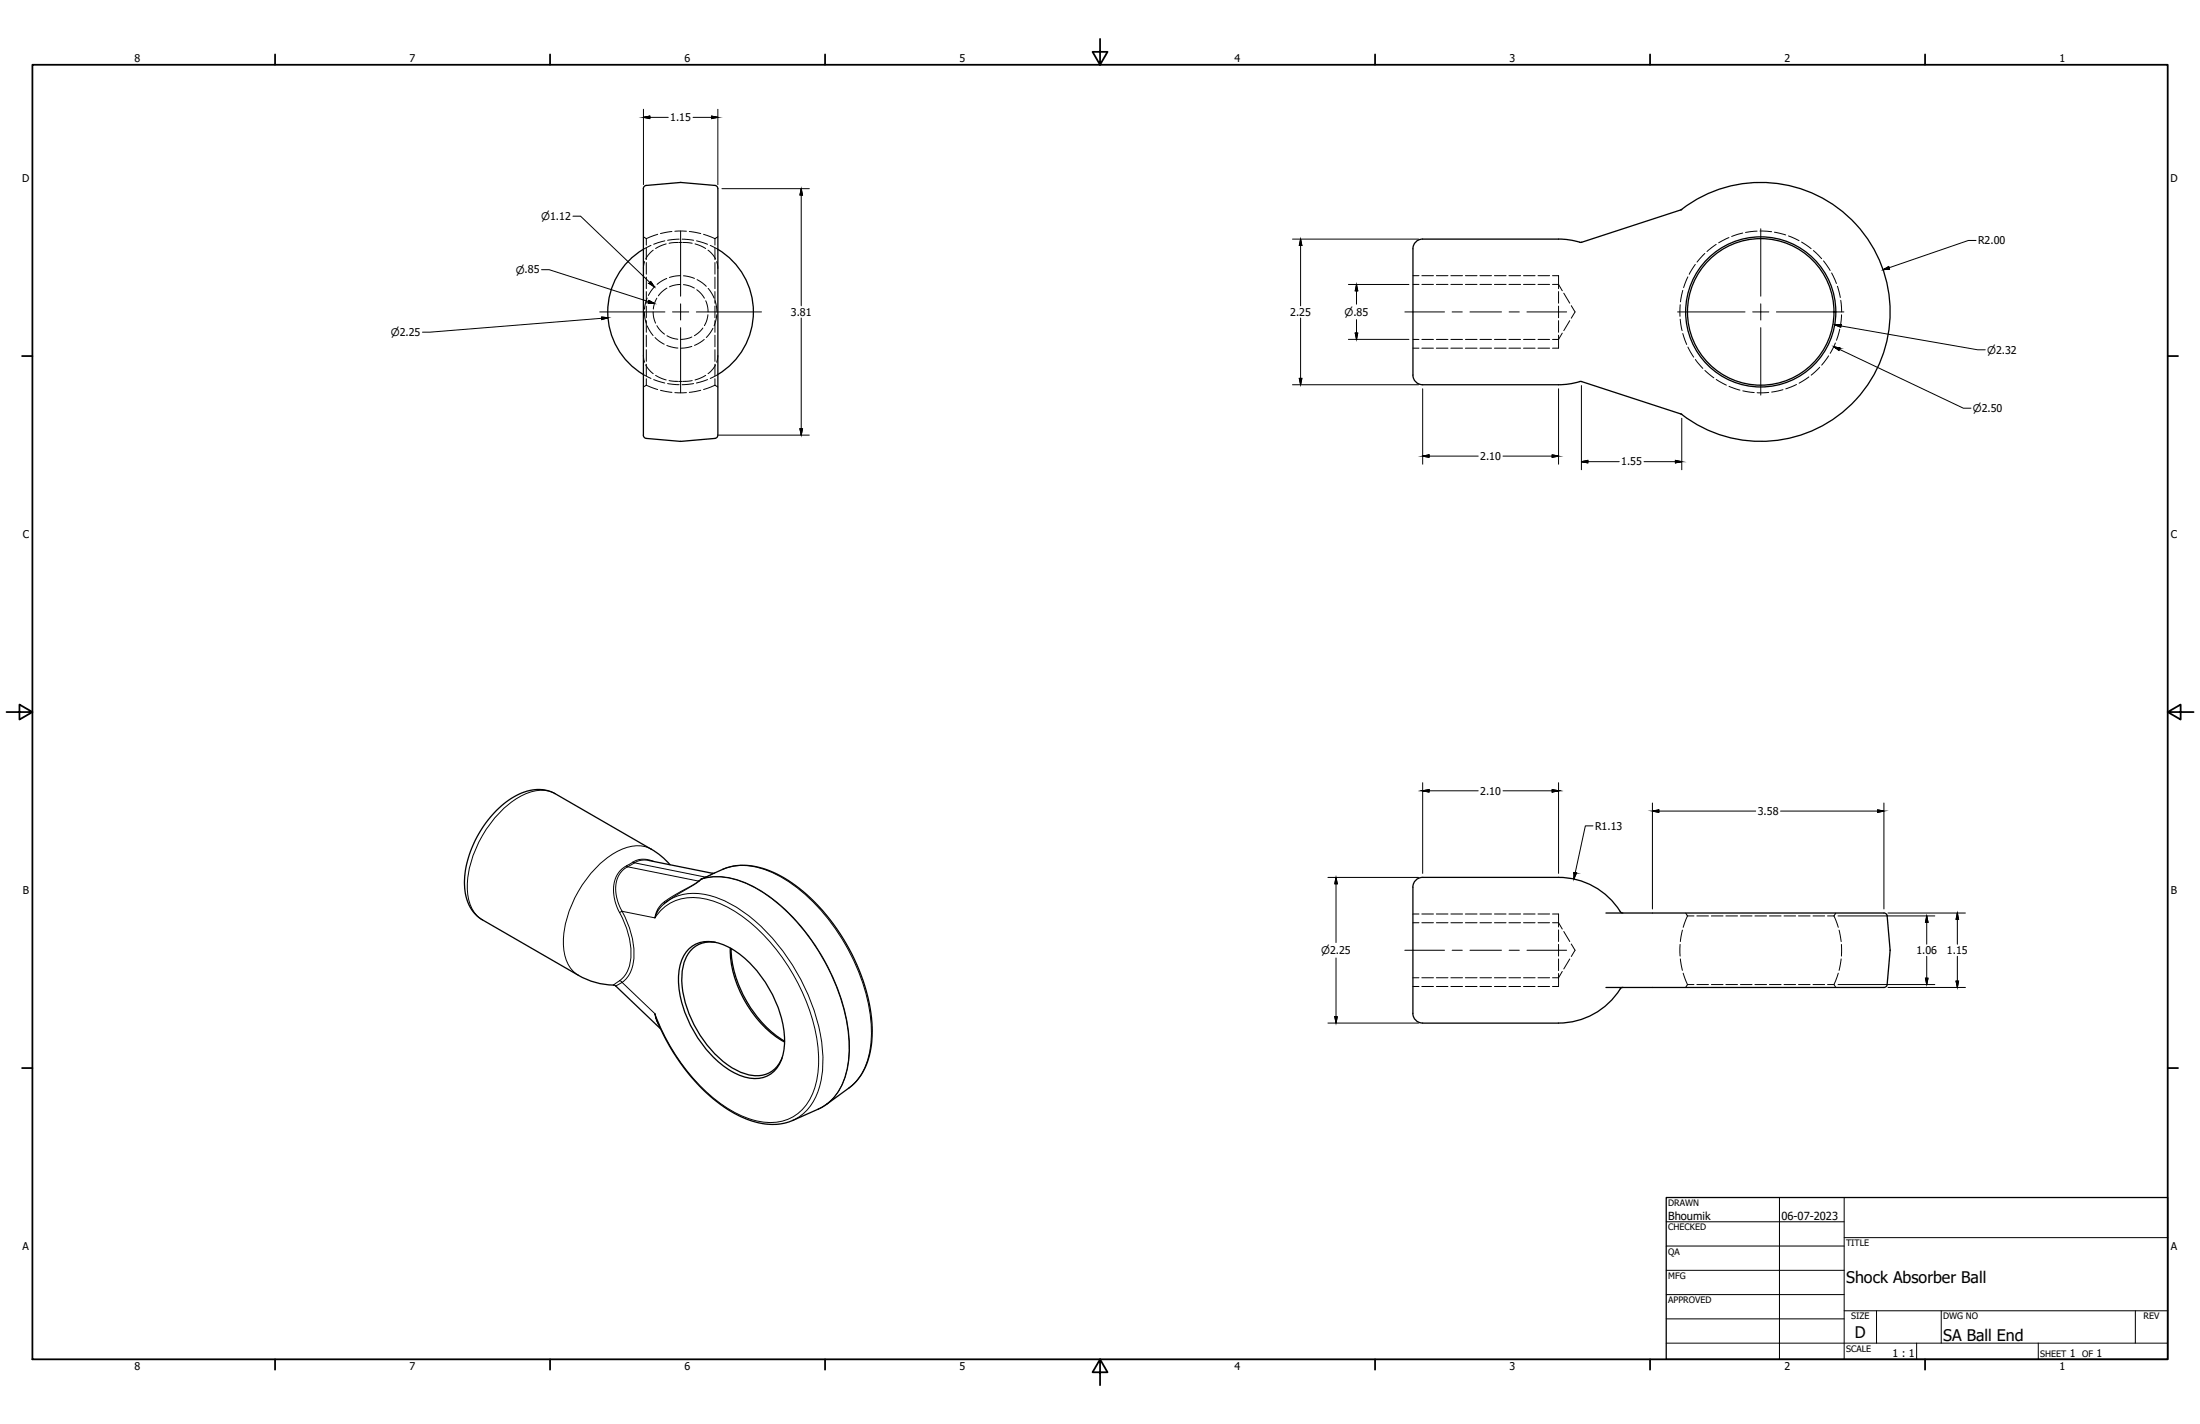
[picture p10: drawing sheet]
<svg xmlns="http://www.w3.org/2000/svg" width="864mm" height="559mm" viewBox="0 0 864 559" stroke-linecap="round" stroke-linejoin="round" font-family="sans-serif">
<!-- layer: Visible (ANSI) -->
<g fill="none" stroke="#000" stroke-width=".51">
<path d="M252.6 74v96.8M253.7 72.8l-.7 .2-.5 1M267.3 71.6l-13.6 1.2M267.3 71.6l13.3 1.2M280.6 72.8l1 .5 .2 .7v96.8l-.5 1-.7 .2-13.3 1.2M252.5 97.8a28.6 28.6 0 0 0 0 49.2M281.8 97.8a28.6 28.6 0 0 1 0 49.2M620.9 95.1l-8.2-1.3h-54.2a3.8 3.8 0 0 0-3.9 3.8l.1 49.6a3.8 3.8 0 0 0 3.8 3.8h54.2l8.2-1.3M659.7 82.4a50.8 50.8 0 0 1 68.7 5.3 50.8 50.8 0 0 1 .3 68.9 50.8 50.8 0 0 1-68.6 6M660.2 82.3l-39.4 12.8M620.8 149.7l39.4 12.9M252.5 170.8l.5 1 .7 .2 13.6 1.2"/>
<path d="M659.7 162.4l.4 .2M254.7 337.7l25 5 .7-.1 3.4-1.5a25.7 25.7 0 0 1 22.4 2.5 74.6 74.6 0 0 1 32.6 41.3 51.8 51.8 0 0 1 2.7 28.5 22.3 22.3 0 0 1-8.2 13.5l-10.4 7.5-11.7 5.3a25.4 25.4 0 0 1-22-2.3 69.2 69.2 0 0 1-27.6-29.1l-3.4-7.1M263 339.3l-2.7-2.7-3.8-2.9-38.6-22.2a15.8 15.8 0 0 0-16.2 1.2 42.1 42.1 0 0 0-19.3 34.8 15.4 15.4 0 0 0 7 13.5l37.7 21.7a31.4 31.4 0 0 0 14.3 4l17.9 17M262.2 353.5l-1.7 1.3M554.6 348.1a3.8 3.8 0 0 1 3.8-3.8h53.4a29.2 29.2 0 0 1 24.6 13.8l.7 .2M554.6 348.1v49.6M630.4 358.3h109.1l1 .4 .3 .7 1.2 13.4M270.8 372.1a12.8 12.8 0 0 1 14.6-.7 45 45 0 0 1 21.1 27.2 26.8 26.8 0 0 1-.3 18.6 10.9 10.9 0 0 1-13.8 5.5 36.5 36.5 0 0 1-19.4-16.9 40.3 40.3 0 0 1-6.4-25.4 13.9 13.9 0 0 1 4.2-8.3zM280.9 369.8a10.7 10.7 0 0 0-12.5 8.4 34.1 34.1 0 0 0 3.8 23.4 40.9 40.9 0 0 0 18.2 19 12 12 0 0 0 14.4-1.8l2.2-3.7M286.7 372a44.4 44.4 0 0 0 21.3 36.9M287 372.2a45.9 45.9 0 0 0 21 36.4M742 373l-1.2 13.3-.5 1-.8 .2h-109.1"/>
<path d="M742 372.8v.2M636 388.1a28.7 28.7 0 0 1-24.2 13.4h-53.4a3.8 3.8 0 0 1-3.8-3.9M637.1 387.5l-1.1 .6"/>
<circle cx="691.2" cy="122.4" r="28.8"/>
<circle cx="691.2" cy="122.4" r="29.5"/>
</g>
<!-- layer: Hidden (ANSI) -->
<g fill="none" stroke="#000" stroke-width=".39">
<path d="M252.6 92.9l.7 .5M253.4 93.5l.3 .1M253.7 93.6v2.6M253.7 97.3v4.6M255.5 96.3l-2.9 1.5M256.4 98.2l-1.9 1.9-1 1.5M258.2 91.9l-4.5 1.7M261 94.5l-4.4 1.4M261.5 95.7l-4.2 1.8M263.8 90.8l-4.5 .9M264.9 90.7h4.6M266.3 95.1l-3.7 .4"/>
<path d="M266.6 95.1h1.2M266.6 93.9l-4.5 .4M267.8 93.9l4.5 .4M268.1 95.1l3.6 .4M270.6 90.8l4.5 .9M272.8 95.7l4.2 1.8M273.4 94.5l4.3 1.4M276.2 91.9l4.4 1.7M277.9 98.2l2 1.9 1 1.5M278.8 96.3l3 1.5M280.6 93.6v2.6M280.6 97.3v4.6"/>
<path d="M280.9 93.5l-.3 .1M281.8 92.9l-.8 .5M669.2 99.5l-3 3.3M673.7 95.9l-3.6 2.8M678.7 93.2l-4.1 2.1M684.1 91.5l-4.4 1.3M689.7 90.7l-4.5 .5M690.9 90.7l4.5 .2M696.6 91.1l4.4 1.1M702.1 92.6l4.1 1.8M707.2 95l3.7 2.6M711.8 98.3l3.3 3.2"/>
<path d="M253 102.7l-.4 2.6M253.7 103v4.6M253.7 108.7v4.6M253.7 114.4v4.6M257.8 117l-.9 2.1-.4 2.2M261.8 113.1l-1.8 1.3-1.6 1.7M267.2 111.6l-2.2 .2-2.2 .8M268.3 111.7l2.4 .5 1.9 .9M273.5 113.7l1.9 1.7 1.1 1.6M277 118l.8 2.5 .2 1.9M280.6 103v4.6M280.6 108.7v4.6"/>
<path d="M280.6 114.4v4.6M281.3 102.7l.5 2.6M554.7 111.6h2.3M558.1 111.6h4.6M563.8 111.6h4.6M569.5 111.6h4.6M575.2 111.6h4.6M580.9 111.6h4.6M586.6 111.6h4.6M592.3 111.6h4.6M598 111.6h4.6M603.7 111.6h4.6"/>
<path d="M609.4 111.6h2.4l1.5 2.5M611.8 108.2v5.1M611.8 114.4v4.6M613.9 115.1l2.3 3.9M616.8 120l1.5 2.4-1.5 2.5M659.6 119.6l-.1 4.5M660.6 114l-.9 4.4M662.6 108.6l-1.7 4.3M665.5 103.8l-2.4 3.8M715.8 102.4l2.6 3.7M719 107.1l1.9 4.2M721.3 112.3l1.1 4.4"/>
<path d="M722.6 117.9l.3 4.5M252.6 139.5l.4 2.7M253.7 120.1v4.6M253.7 125.8v4.6M253.7 131.5v4.6M253.7 137.2v4.6M256.4 122.4l.2 2.4 .7 2M257.9 127.8l1.4 2 1.6 1.3M261.8 131.7l2.3 1.1 2 .3M271.6 132.2l-1.8 .7-2.6 .3M275.9 128.7l-1.2 1.4-2.1 1.6M277.9 123.5l-.6 2.7-.8 1.6"/>
<path d="M280.6 120.1v4.6M280.6 125.8v4.6M280.6 131.5v4.6M280.6 137.2v4.6M281.8 139.5l-.5 2.7M554.7 133.2h2.3M558.1 133.2h4.6M563.8 133.2h4.6M569.5 133.2h4.6M575.2 133.2h4.6M580.9 133.2h4.6M586.6 133.2h4.6"/>
<path d="M592.3 133.2h4.6M598 133.2h4.6M603.7 133.2h4.6M611.8 120.1v4.6M611.8 125.8v4.6M611.8 131.5v5.1M613.3 130.7l-1.5 2.5h-2.4M616.2 125.8l-2.3 4M659.6 125.3l.7 4.5M660.6 130.9l1.5 4.3M662.6 136.2l2.2 3.9M717.8 139.6l-2.7 3.7"/>
<path d="M720.5 134.6l-2.1 4.1M722.2 129.2l-1.3 4.3M722.9 123.5l-.5 4.6M252.6 147l2.9 1.5M252.9 151.7l-.3 .2M253.3 151.4l-.4 .2M253.5 143.2l1 1.6 1.9 1.8M253.7 151.2l4.5 1.7M253.7 142.9v4.6M253.7 148.6v2.6M253.7 151.2l-.3 .1M256.6 148.9l4.3 1.4"/>
<path d="M257.3 147.3l4.2 1.8M259.3 153.2l4.5 .8M262.1 150.5l4.5 .5M262.6 149.4l3.7 .3M264.9 154.1h4.6M266.6 149.7h1.2M271.7 149.4l-3.6 .3M272.3 150.5l-4.6 .5M275.1 153.2l-4.5 .8M277 147.3l-4.2 1.8M277.7 148.9l-4.3 1.4M280.6 151.2l-4.4 1.7"/>
<path d="M280.6 142.9v4.6M280.6 148.6v2.6M280.6 151.2l.3 .1M280.9 143.2l-1 1.6-2 1.8M281 151.4l.4 .2M281.5 151.7l.3 .2M281.8 147l-3 1.5M665.5 141.1l2.9 3.5M669.2 145.4l3.6 2.9M673.7 148.9l4 2.3M678.7 151.6l4.3 1.5M684.1 153.4l4.5 .7"/>
<path d="M694.3 154l-4.5 .1M699.9 152.9l-4.4 1M705.2 150.9l-4.2 1.7M710.1 147.9l-3.9 2.5M714.3 144.1l-3.3 3.1M611.8 358.7v5.1M661.7 358.3l.2 .3M661.9 358.7l.3 .4M662.2 359.1l.2 .3M662.4 359.4l-1.7 4.5M662.4 359.4h2.6M666.1 359.4h4.5"/>
<path d="M671.8 359.4h4.6M677.5 359.4h4.6M683.2 359.4h4.5M688.9 359.4h4.5M694.6 359.4h4.6M700.3 359.4h4.6M706 359.4h4.5M711.7 359.4h4.6M717.4 359.4h2.5M719.9 359.4l1.7 4.5M720.1 359.1l-.2 .3M720.4 358.7l-.2 .4"/>
<path d="M720.6 358.3l-.2 .3M554.6 362.1h2.4M558.1 362.1h4.6M563.8 362.1h4.6M569.5 362.1h4.6M575.2 362.1h4.6M580.9 362.1h4.6M586.6 362.1h4.6M592.3 362.1h4.6M598 362.1h4.6M603.7 362.1h4.6M609.4 362.1h2.4l1.5 2.5"/>
<path d="M611.8 364.9v4.6M611.8 370.6v4.6M611.8 376.3v4.6M613.9 365.5l2.3 4M616.2 376.3l-2.3 3.9M616.8 370.4l1.5 2.5-1.5 2.4M659.5 370.6v4.6M659.6 376.3l.8 4.5M660.4 365l-.8 4.5M721.9 365l.8 4.5M722.7 376.3l-.8 4.5M722.8 370.6v4.6"/>
<path d="M554.6 383.7h2.4M558.1 383.7h4.6M563.8 383.7h4.6M569.5 383.7h4.6M575.2 383.7h4.6M580.9 383.7h4.6M586.6 383.7h4.6M592.3 383.7h4.6M598 383.7h4.6M603.7 383.7h4.6M611.8 382v5.1M613.3 381.2l-1.5 2.5h-2.4"/>
<path d="M660.7 381.9l1.7 4.5M661.9 387.2l-.2 .3M662.2 386.7l-.3 .4M662.4 386.4h2.6M662.4 386.4l-.2 .3M666.1 386.4h4.5M671.8 386.4h4.6M677.5 386.4h4.6M683.2 386.4h4.5M688.9 386.4h4.5M694.6 386.4h4.6M700.3 386.4h4.6"/>
<path d="M706 386.4h4.5M711.7 386.4h4.6M717.4 386.4h2.5M719.9 386.4l.2 .3M720.2 386.7l.2 .4M720.4 387.2l.2 .3M721.6 381.9l-1.7 4.5"/>
</g>
<!-- layer: Hidden Narrow (ANSI) -->
<g fill="none" stroke="#000" stroke-width=".39">
<path d="M254 117l-1 4.3M257.1 112.4l-2.6 3.6M261.7 109.3l-3.8 2.3M267.2 108.2l-4.4 .7M268.3 108.2l4.3 1.1M273.6 109.7l3.6 2.7M278 113.2l2.3 3.8M280.7 118l.7 4.4M554.7 108.2h2.3M558.1 108.2h4.6M563.8 108.2h4.6M569.5 108.2h4.6"/>
<path d="M575.2 108.2h4.6M580.9 108.2h4.6M586.6 108.2h4.6M592.3 108.2h4.6M598 108.2h4.6M603.7 108.2h4.6M609.4 108.2h2.4M252.9 122.4l.7 4.4M254 127.9l2.4 3.8M257.1 132.5l3.6 2.6M261.7 135.6l4.4 1M271.6 135.9l-4.4 .7"/>
<path d="M276.4 133.2l-3.8 2.3M279.9 128.8l-2.7 3.6M281.4 123.5l-1.1 4.3M554.7 136.6h2.3M558.1 136.6h4.6M563.8 136.6h4.6M569.5 136.6h4.6M575.2 136.6h4.6M580.9 136.6h4.6M586.6 136.6h4.6M592.3 136.6h4.6M598 136.6h4.6"/>
<path d="M603.7 136.6h4.6M609.4 136.6h2.4M554.6 358.7h2.4M558.1 358.7h4.6M563.8 358.7h4.6M569.5 358.7h4.6M575.2 358.7h4.6M580.9 358.7h4.6M586.6 358.7h4.6M592.3 358.7h4.6M598 358.7h4.6M603.7 358.7h4.6"/>
<path d="M609.4 358.7h2.4M554.6 387.1h2.4M558.1 387.1h4.6M563.8 387.1h4.6M569.5 387.1h4.6M575.2 387.1h4.6M580.9 387.1h4.6M586.6 387.1h4.6M592.3 387.1h4.6M598 387.1h4.6M603.7 387.1h4.6M609.4 387.1h2.4"/>
</g>
<!-- layer: Centerline (ANSI) -->
<path d="M551.5 122.4h15.5M570 122.4h4M577 122.4h12.4M592.4 122.4h4M599.4 122.4h15.6M551.5 372.9h15.5M570 372.9h4M577 372.9h12.4M592.4 372.9h4M599.4 372.9h15.6" fill="none" stroke="#000" stroke-width=".39"/>
<!-- layer: Center Mark (ANSI) -->
<path d="M267.2 90.7v25.5M691.2 89.8v26.4M267.2 119.2v6.4M691.2 119.2v6.4M235.4 122.4h25.6M264 122.4h6.4M267.2 128.6v25.6M273.3 122.4h25.6M658.5 122.4h26.5M688 122.4h6.4M691.2 128.6v26.4M697.3 122.4h26.5" fill="none" stroke="#000" stroke-width=".39"/>
<!-- layer: Visible Narrow (ANSI) -->
<g fill="none" stroke="#000" stroke-width=".39">
<path d="M217.9 311.4a13.6 13.6 0 0 0-13.4 1 44.2 44.2 0 0 0-21.1 36.4 14.1 14.1 0 0 0 5.9 12.2M245.9 339.8a11.2 11.2 0 0 0-4.6 13.2l.8 2.6 1.1 2.5M248.5 338.3l.6 .3M248.5 338.3l-2.6 1.5M249.1 338.6l-2.7 1.5-.5-.3M249.1 338.6l27.8 5.6M254.7 337.7a7.4 7.4 0 0 0-5.6 .9M255.6 333.2a13.6 13.6 0 0 0-13.4 1 44.2 44.2 0 0 0-21 36.4 14.1 14.1 0 0 0 5.9 12.1M256.7 338.1a8.6 8.6 0 0 0-8.2 .2M243.2 358.1a29.2 29.2 0 0 1 3.8 21.4 10.1 10.1 0 0 1-3.8 5.3M244.2 357.6a31.6 31.6 0 0 1 4.2 21.3 10.8 10.8 0 0 1-4.2 6.6M244.2 357.6l12.9 2.6a17.7 17.7 0 0 1 20.1-7.4 50.1 50.1 0 0 1 25.5 17.4 75.4 75.4 0 0 1 18.7 45.9 26.2 26.2 0 0 1-7.9 20.7 19.6 19.6 0 0 1-19.9 2.1 60.9 60.9 0 0 1-28.1-24.4l-5.3-9.3-3.1-7.4-12.9-12.3"/>
<path d="M244.2 357.6l-1 .5M260.9 353.8l-.1 .7M261.7 353.9a20.7 20.7 0 0 1 19.4-1.7 62.3 62.3 0 0 1 29.1 25.2 73.2 73.2 0 0 1 12.8 40.1 26.1 26.1 0 0 1-7.8 19.6l-4 2.6M274.2 345.8l-10.2 5.9a11.8 11.8 0 0 0-6.7 7.2l-.2 1.3a11.2 11.2 0 0 1 3.4-5.4M274.2 345.8l-27.8-5.7a10.3 10.3 0 0 0-4.2 12.6l2 4.9M274.6 345.7h-.4M275.1 345l-.9 .8M275.4 344.8l.2 .1M275.5 344.9a27.6 27.6 0 0 1 21.4 3.8 77.9 77.9 0 0 1 32.2 40.4 54.9 54.9 0 0 1 2.9 32.3 20.3 20.3 0 0 1-10.8 13.8M275.5 345l-3 2.2-10.3 6.3M275.5 344.9l-.4 .1M275.6 344.8a27 27 0 0 1 20.5 3.3 76.1 76.1 0 0 1 31.8 37.7 59.5 59.5 0 0 1 4.6 34.1 22.1 22.1 0 0 1-8 13.4"/>
<path d="M275.6 344.8l-.1 .2M276.9 344.2h.2M276.9 344.2l-1.8 .8M279.7 342.7l-2.8 1.5M280.4 342.6l-4.8 2.2M283.8 341.1a24 24 0 0 1 20 1.6 69.5 69.5 0 0 1 29.6 30.7 64.7 64.7 0 0 1 8.3 37.7 23.2 23.2 0 0 1-8.4 15.8M243.2 384.8l1 .7M243.2 384.8l-2.4 1.8M244.2 385.5l-2.5 1.4M258.2 401.2l-1.1-3.4 .5 2.3 1.1 2.2"/>
</g>
<!-- layer: Border (ANSI) -->
<g fill="none" stroke="#000" stroke-width=".7">
<path d="M431.8 15.3v10.1l-2.9-5.1h5.9l-3 5.1M12.7 25.4h838.2v508h-838.2zM108 21.4v4M215.9 21.4v4M323.9 21.4v4M539.8 21.4v4M647.7 21.4v4M755.7 21.4v4M8.7 139.7h4M850.9 139.7h4.1M2.6 279.4h10.1l-5.1-2.9v5.9l5.1-3M850.9 279.4l5.1 3v-5.9l-5.1 2.9h10.2"/>
<path d="M8.7 419.1h4M850.9 419.1h4.1M108 533.4v4.1M215.9 533.4v4.1M323.9 533.4v4.1M431.8 533.4l3 5.1h-5.9l2.9-5.1v10.2M539.8 533.4v4.1M647.7 533.4v4.1M755.7 533.4v4.1"/>
</g>
<!-- layer: Title (ANSI) -->
<g fill="none" stroke="#000" stroke-width=".39">
<path d="M654.1 479.4h69.8M698.5 469.9v63.5M723.9 469.9v63.5M654.1 489h69.8M654.1 498.5h69.8M723.9 485.7h127M654.1 508h69.8M654.1 517.5h69.8M723.9 514.4h127M736.6 514.4v12.7M762 514.4v12.7M838.2 514.4v12.7"/>
<path d="M654.1 527.1h196.8M752.4 527.1v6.3M800.1 527.1v6.3"/>
</g>
<path d="M654.1 469.9h196.8v63.5h-196.8z" fill="none" stroke="#000" stroke-width=".51"/>
<!-- layer: Dimension (ANSI) -->
<g fill="none" stroke="#000" stroke-width=".39">
<path d="M252.6 46.1l2.5-.5v.9zM252.6 46.1h9.7M252.6 42.9v29.6M272.1 46.1h9.7M279.3 45.6l2.5 .5-2.5 .4zM281.8 42.9v29.6M283.4 74h34.3M314.5 74l.5 2.5h-1zM314.5 74v46M224.9 84.8h3l29 27.8M507.4 93.8h49.5M510.5 93.8l.5 2.5h-1z"/>
<path d="M510.5 93.8v26.2M775.7 94.4h-3l-33.5 11.5M212.6 105.8h3l41.3 13.3M254.7 117.9l2.2 1.2-2.5-.3zM255.4 110.5l1.5 2.1-2.2-1.4zM529.3 111.6h23.8M532.5 111.6l.5 2.5h-1zM532.5 111.6v7.8M739.2 105.9l2.2-1.3 .3 .9zM236.2 124.4l2.5 .3-2.5 .7zM238.7 124.7l-69.9 5.6h-3M314.5 124.8v46"/>
<path d="M510.5 124.8v26.2M529.3 133.2h23.8M532 130.7h1l-.5 2.5zM532.5 125.4v7.8M719.8 136l2.5 .7-.4 .8zM719.8 136l50.9 24.2h3M720.2 127.5l2.5-.1-.1 1zM720.2 127.5l56.1 9.8h3M507.4 151h49.5M510 148.5h1l-.5 2.5zM558.5 152.6v29.6M611.8 152.6v29.6"/>
<path d="M620.8 151.3v33M282.1 170.8h35.6M314 168.3h1l-.5 2.5zM558.5 179l2.5-.5v1zM558.5 179h21.8M590 179h21.8M609.3 178.5l2.5 .5-2.5 .5zM660.2 164.1v20.2M620.8 181.2l2.5-.5v1zM620.8 181.2h14.8M645.4 181.2h14.8M657.7 180.7l2.5 .5-2.5 .5z"/>
<path d="M558.5 310.3l2.5-.5v1zM558.5 307.1v35.6M558.5 310.3h21.8M590 310.3h21.8M609.3 309.8l2.5 .5-2.5 .5zM611.8 307.1v35.6M648.7 318.3l2.5-.5v1zM648.7 318.3h40.5M648.7 315.1v41.6M698.9 318.3h40.6M737 317.8l2.5 .5-2.5 .5zM739.5 315.1v41.6"/>
<path d="M625.3 324.1h-3l-4.5 20.9M521.3 344.3h35.6M524.4 344.3l.6 2.5h-1zM524.4 344.3v25.6M617.9 342.4l.9 .2-1 2.4zM721.5 359.4h38M741.1 358.3h30.4M756.3 359.4l.5 2.5h-1zM756.3 359.4v11.1M768.4 358.3l.4 2.5h-1zM768.4 358.3v12.2M524.4 375.9v25.6"/>
<path d="M756.3 375.3v11.1M768.4 375.3v12.2M524 399h1l-.6 2.5zM721.5 386.4h38M741.1 387.5h30.4M755.8 383.9h1l-.5 2.5zM767.8 385h1l-.4 2.5zM521.3 401.5h35.6"/>
</g>
<g fill="#000" stroke="#000" stroke-width=".39">
<path d="M314.5 74l.5 2.5h-1zM510.5 93.8l.5 2.5h-1zM532.5 111.6l.5 2.5h-1zM532 130.7h1l-.5 2.5zM510 148.5h1l-.5 2.5zM314 168.3h1l-.5 2.5zM524.4 344.3l.6 2.5h-1zM756.3 359.4l.5 2.5h-1zM768.4 358.3l.4 2.5h-1zM524 399h1l-.6 2.5zM755.8 383.9h1l-.5 2.5zM767.8 385h1l-.4 2.5z"/>
<path d="M252.6 46.1l2.5-.5v.5zM252.6 46.1l2.5 .4v-.4z"/>
<path d="M279.3 45.6l2.5 .5h-2.5zM279.3 46.1v.4l2.5-.4z"/>
<path d="M254.7 117.9l1.7 .9h-2zM254.4 118.8l2.5 .3-.5-.3z"/>
<path d="M255.4 110.5l.5 .7h-1.2zM254.7 111.2l2.2 1.4-1-1.4z"/>
<path d="M739.8 105.5l1.6-.9 .3 .9zM739.2 105.9l2.5-.4h-1.9z"/>
<path d="M236.2 124.4l2.5 .3h-2.5zM236.2 124.7v.7l2.5-.7z"/>
<path d="M719.8 136l2.5 .7h-1.6zM720.7 136.7l1.2 .8 .4-.8z"/>
<path d="M720.2 127.5l2.5-.1zM720.2 127.5l2.4 .9 .1-.9z"/>
<path d="M558.5 179l2.5-.5v.5zM558.5 179l2.5 .5v-.5z"/>
<path d="M609.3 178.5l2.5 .5h-2.5zM609.3 179v.5l2.5-.5z"/>
<path d="M620.8 181.2l2.5-.5v.5zM620.8 181.2l2.5 .5v-.5z"/>
<path d="M657.7 180.7l2.5 .5h-2.5zM657.7 181.2v.5l2.5-.5z"/>
<path d="M558.5 310.3l2.5-.5v.5zM558.5 310.3l2.5 .5v-.5z"/>
<path d="M609.3 309.8l2.5 .5h-2.5zM609.3 310.3v.5l2.5-.5z"/>
<path d="M648.7 318.3l2.5-.5v.5zM648.7 318.3l2.5 .5v-.5z"/>
<path d="M737 317.8l2.5 .5h-2.5zM737 318.3v.5l2.5-.5z"/>
<path d="M617.9 342.4l.9 .2h-.9zM617.9 342.6l-.1 2.4 1-2.4z"/>
</g>
<g font-size="6.3">
<text x="724.7" y="503.4">Shock Absorber Ball</text>
<text x="728.1" y="524.9">D</text>
<text x="762.8" y="526.2">SA Ball End</text>
</g>
<g font-size="4.4">
<text x="654.8" y="478.6">Bhoumik</text>
<text x="699.3" y="478.6">06-07-2023</text>
</g>
<g font-size="4.2">
<text x="52.9" y="24.4">8</text>
<text x="160.8" y="24.4">7</text>
<text x="268.8" y="24.4">6</text>
<text x="376.7" y="24.4">5</text>
<text x="484.7" y="24.4">4</text>
<text x="592.6" y="24.4">3</text>
<text x="700.5" y="24.4">2</text>
<text x="808.5" y="24.4">1</text>
<text x="263.1" y="47.5">1.15</text>
<text x="8.8" y="71.4">D</text>
<text x="852" y="71.4">D</text>
<text x="776.5" y="95.9">R2.00</text>
<text x="310.5" y="123.9">3.81</text>
<text x="506.5" y="123.9">2.25</text>
<text x="581" y="180.5">2.10</text>
<text x="636.4" y="182.6">1.55</text>
<text x="8.9" y="211.1">C</text>
<text x="852.2" y="211.1">C</text>
<text x="581" y="311.8">2.10</text>
<text x="690" y="319.8">3.58</text>
<text x="626.1" y="325.6">R1.13</text>
<text x="9" y="350.8">B</text>
<text x="852.2" y="350.8">B</text>
<text x="752.3" y="374.4">1.06</text>
<text x="764.3" y="374.4">1.15</text>
<text x="8.9" y="490.5">A</text>
<text x="852.1" y="490.5">A</text>
<text x="742.9" y="532.7">1 : 1</text>
<text x="812.5" y="532.6">1</text>
<text x="823" y="532.6">1</text>
<text x="52.9" y="537.5">8</text>
<text x="160.8" y="537.5">7</text>
<text x="268.8" y="537.5">6</text>
<text x="376.7" y="537.5">5</text>
<text x="484.7" y="537.5">4</text>
<text x="592.6" y="537.5">3</text>
<text x="700.5" y="537.5">2</text>
<text x="808.5" y="537.5">1</text>
</g>
<g font-size="4.1">
<text x="212.5" y="86.4">⌀1.12</text>
<text x="202.5" y="107.4">⌀.85</text>
<text x="527.8" y="124">⌀.85</text>
<text x="153.5" y="131.9">⌀2.25</text>
<text x="780.1" y="138.8">⌀2.32</text>
<text x="774.5" y="161.8">⌀2.50</text>
<text x="518.6" y="374.5">⌀2.25</text>
</g>
<g font-size="3.5">
<text x="654.8" y="473.2">DRAWN</text>
<text x="654.8" y="482.8">CHECKED</text>
<text x="724.7" y="489">TITLE</text>
<text x="654.8" y="492.3">QA</text>
<text x="654.8" y="501.8">MFG</text>
<text x="654.8" y="511.4">APPROVED</text>
<text x="726.7" y="517.7">SIZE</text>
<text x="762.8" y="517.7">DWG NO</text>
<text x="841.4" y="517.7">REV</text>
<text x="724.7" y="530.4">SCALE</text>
<text x="800.9" y="532.6">SHEET</text>
<text x="817.4" y="532.6">OF</text>
</g>
</svg>
